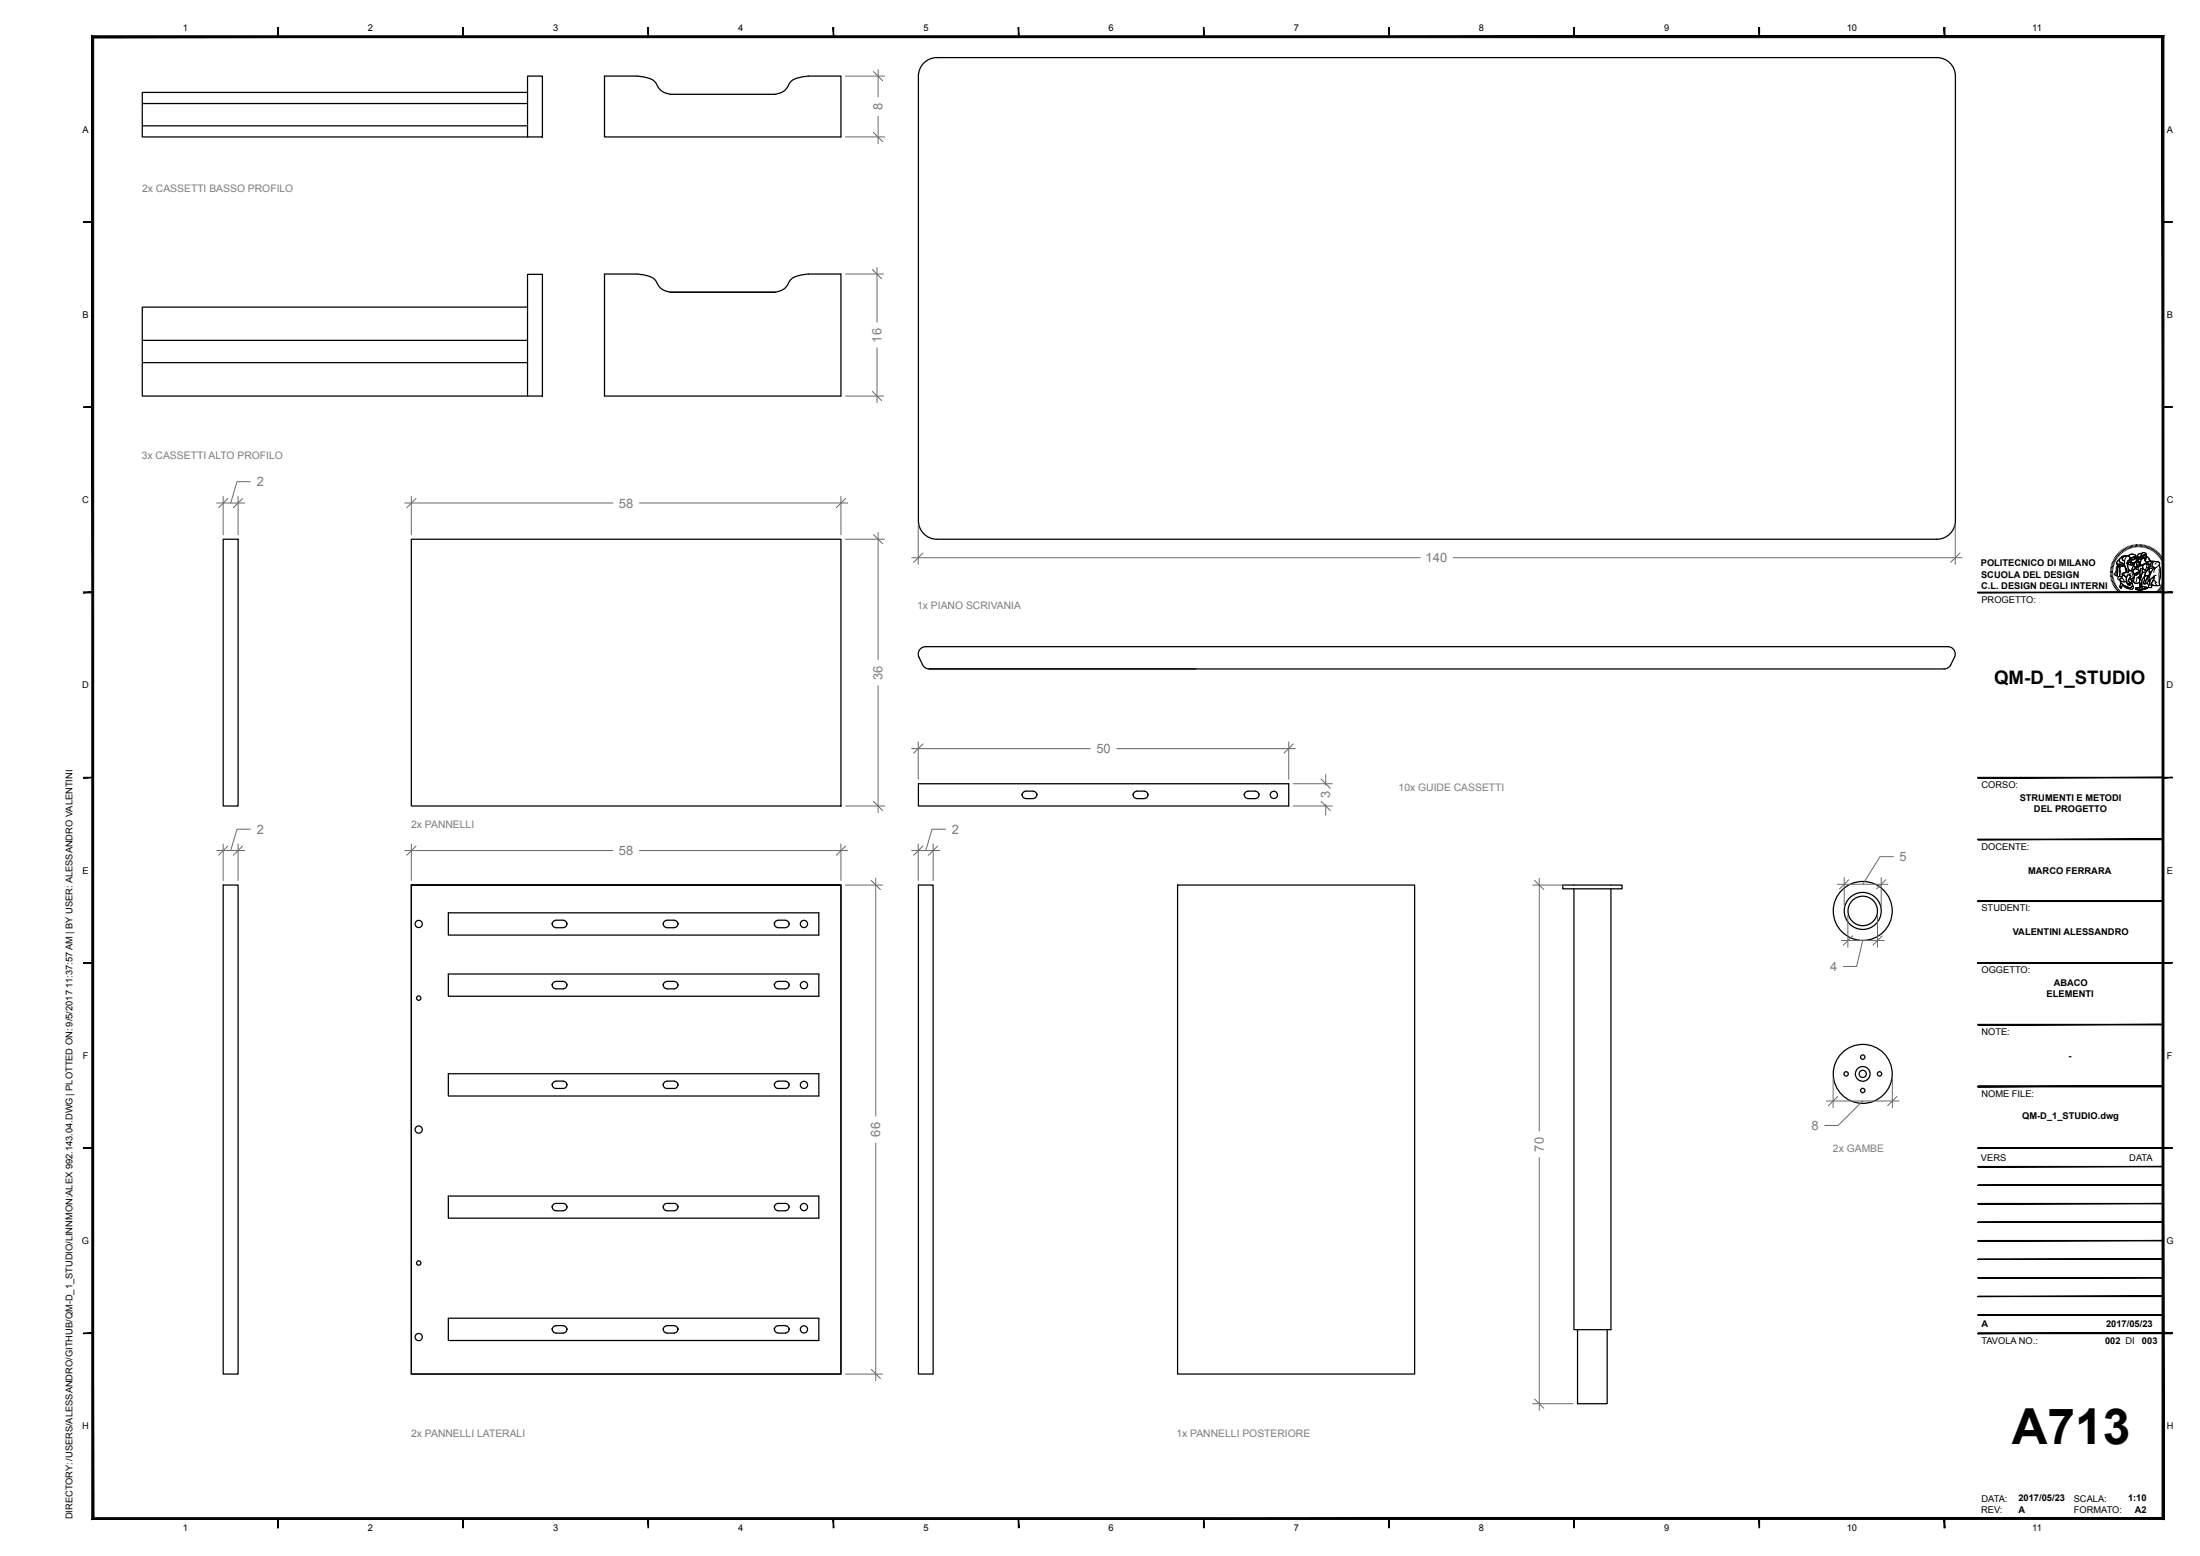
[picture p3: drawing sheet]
<svg xmlns="http://www.w3.org/2000/svg" width="594mm" height="420mm" viewBox="0 0 594 420" stroke-linecap="round" stroke-linejoin="round" font-family="sans-serif">
<g fill="none" stroke="#000" stroke-width=".34">
<path d="M249.7 16.7a5 5 0 0 1 3.3-1.2h270a5 5 0 0 1 5 5v120.1a5 5 0 0 1-5 5h-270a5 5 0 0 1-5-5v-120.1a5 5 0 0 1 1.7-3.8zM38.4 28h104M38.4 34h104M142.4 20.5h4.1v16.5h-4.1zM142.4 24.9h-104v12.1h104M181 25.5l28.7-.1a4.3 4.3 0 0 0 3.5-3 6.7 6.7 0 0 1 5.1-1.9h8.8v16.5h-63.9v-16.5h8.8a6.7 6.7 0 0 1 5.1 1.9 4.5 4.5 0 0 0 3.9 3.1M142.4 74.1h4.1v32.8h-4.1zM181 78.9l28.7-.1a4.3 4.3 0 0 0 3.5-3 6.7 6.7 0 0 1 5.1-1.8h8.8v32.9h-63.9v-32.9h8.8a6.7 6.7 0 0 1 5.1 1.8 4.5 4.5 0 0 0 3.9 3.1M38.4 91.9h104M38.4 97.9h104M142.4 82.9h-104v24h104M60.3 145.6h4v72h-4z"/>
<path d="M111.1 145.6h116v72h-116zM249.1 179.5l-1-2.1a1.99 1.99 0 0 1 1.8-2.8h276a1.99 1.99 0 0 1 1.8 2.8l-1.3 2.4-.6 .6-.9 .2h-274l-1.2-.5-.6-.6M248 211.6h100v6h-100zM277 215.5a1 1 0 0 1-1-1 1 1 0 0 1 1-1l2 .1a.97 .97 0 0 1 .9 1 .97 .97 0 0 1-.9 .9M277 215.6h2M306.9 215.5a1 1 0 0 1-.9-1 1 1 0 0 1 .9-1l2.1 .1a.97 .97 0 0 1 .9 1 .97 .97 0 0 1-.9 .9M306.9 215.6h2.1M337 215.5a1 1 0 0 1-1-1 1 1 0 0 1 1-1l1.9 .1a.97 .97 0 0 1 1 1 .97 .97 0 0 1-1 .9M337 215.6h1.9M60.3 238.9h4v132h-4zM111.1 238.9h116v132h-116zM111.1 238.9h116"/>
<path d="M248 238.9h3.9v132h-3.9zM317.9 238.9h64.1v132h-64.1zM422 238.9h16v1h-16zM425 239.9v119h10v-119M121.1 246.4h100v6h-100zM150.1 250.4a1 1 0 0 1-1-1 1 1 0 0 1 1-1h2a.97 .97 0 0 1 1 1 .97 .97 0 0 1-1 1M150.1 250.4h2M180.1 250.4a1 1 0 0 1-1-1 1 1 0 0 1 1-1h2a.97 .97 0 0 1 .9 1 .97 .97 0 0 1-.9 1M180.1 250.4h2M210.1 250.4a1 1 0 0 1-1-1 1 1 0 0 1 1-1h2a.97 .97 0 0 1 .9 1 .97 .97 0 0 1-.9 1M210.1 250.4h2M121.1 262.9h100v6h-100z"/>
<path d="M150.1 264.9a1 1 0 0 0-1 1 1 1 0 0 0 1 1h2a.97 .97 0 0 0 1-1 .97 .97 0 0 0-1-1M150.1 264.9h2M180.1 264.9a1 1 0 0 0-1 1 1 1 0 0 0 1 1h2a.97 .97 0 0 0 .9-1 .97 .97 0 0 0-.9-1M180.1 264.9h2M210.1 264.9a1 1 0 0 0-1 1 1 1 0 0 0 1 1h2a.97 .97 0 0 0 .9-1 .97 .97 0 0 0-.9-1M210.1 264.9h2M121.1 289.8h100v6h-100zM150.1 291.9a.97 .97 0 0 0-1 .9 .97 .97 0 0 0 1 1h2a.97 .97 0 0 0 1-1 .97 .97 0 0 0-1-.9M150.1 291.8h2M180.1 291.9a.97 .97 0 0 0-1 .9 .97 .97 0 0 0 1 1h2a.97 .97 0 0 0 .9-1 .97 .97 0 0 0-.9-.9M180.1 291.8h2M210.1 291.9a.97 .97 0 0 0-1 .9 .97 .97 0 0 0 1 1h2a.97 .97 0 0 0 .9-1 .97 .97 0 0 0-.9-.9"/>
<path d="M210.1 291.8h2M121.1 322.8h100v6h-100zM150.1 326.8a.97 .97 0 0 1-1-1 .97 .97 0 0 1 1-1h2a.97 .97 0 0 1 1 1 .97 .97 0 0 1-1 1M150.1 326.8h2M180.1 326.8a.97 .97 0 0 1-1-1 .97 .97 0 0 1 1-1h2a.97 .97 0 0 1 .9 1 .97 .97 0 0 1-.9 1M180.1 326.8h2M210.1 326.8a.97 .97 0 0 1-1-1 .97 .97 0 0 1 1-1h2a.97 .97 0 0 1 .9 1 .97 .97 0 0 1-.9 1M210.1 326.8h2M121.1 355.8h100v6h-100zM150.1 357.9a.97 .97 0 0 0-1 .9 .97 .97 0 0 0 1 1M150.1 359.8h2M150.1 357.8h2"/>
<path d="M152.1 357.9a.97 .97 0 0 1 1 .9 .97 .97 0 0 1-1 1M180.1 357.9a.97 .97 0 0 0-1 .9 .97 .97 0 0 0 1 1M180.1 359.8h2M180.1 357.8h2M182.1 357.9a.97 .97 0 0 1 .9 .9 .97 .97 0 0 1-.9 1M210.1 357.9a.97 .97 0 0 0-1 .9 .97 .97 0 0 0 1 1M210.1 359.8h2M210.1 357.8h2M212.1 357.9a.97 .97 0 0 1 .9 .9 .97 .97 0 0 1-.9 1M425.9 358.9v20h8v-20"/>
<circle cx="343.9" cy="214.6" r=".97"/>
<circle cx="113.1" cy="249.4" r=".97"/>
<circle cx="217.1" cy="249.4" r=".97"/>
<circle cx="502.9" cy="245.9" r="8"/>
<circle cx="502.9" cy="245.9" r="5"/>
<circle cx="502.9" cy="245.9" r="4"/>
<circle cx="113.1" cy="269.4" r=".59"/>
<circle cx="217.1" cy="265.9" r=".97"/>
<circle cx="217.1" cy="292.8" r=".97"/>
<circle cx="498.5" cy="289.9" r=".59"/>
<circle cx="502.9" cy="289.9" r="8"/>
<circle cx="502.9" cy="289.9" r="1.99"/>
<circle cx="502.9" cy="289.9" r=".97"/>
<circle cx="502.9" cy="285.3" r=".59"/>
<circle cx="502.9" cy="294.4" r=".59"/>
<circle cx="507.5" cy="289.9" r=".59"/>
<circle cx="113.1" cy="304.9" r=".97"/>
<circle cx="217.1" cy="325.8" r=".97"/>
<circle cx="113.1" cy="340.9" r=".59"/>
<circle cx="217.1" cy="358.8" r=".97"/>
<circle cx="113.1" cy="360.9" r=".97"/>
</g>
<g fill="#000">
<circle cx="275.9" cy="214.6" r=".17"/>
<circle cx="280" cy="214.6" r=".17"/>
<circle cx="306" cy="214.6" r=".17"/>
<circle cx="309.9" cy="214.6" r=".17"/>
<circle cx="335.9" cy="214.6" r=".17"/>
<circle cx="340" cy="214.6" r=".17"/>
<circle cx="149.1" cy="249.4" r=".17"/>
<circle cx="153.1" cy="249.4" r=".17"/>
<circle cx="179.1" cy="249.4" r=".17"/>
<circle cx="183.1" cy="249.4" r=".17"/>
<circle cx="209.1" cy="249.4" r=".17"/>
<circle cx="213.1" cy="249.4" r=".17"/>
<circle cx="149.1" cy="265.9" r=".17"/>
<circle cx="153.1" cy="265.9" r=".17"/>
<circle cx="179.1" cy="265.9" r=".17"/>
<circle cx="183.1" cy="265.9" r=".17"/>
<circle cx="209.1" cy="265.9" r=".17"/>
<circle cx="213.1" cy="265.9" r=".17"/>
<circle cx="149.1" cy="292.8" r=".17"/>
<circle cx="153.1" cy="292.8" r=".17"/>
<circle cx="179.1" cy="292.8" r=".17"/>
<circle cx="183.1" cy="292.8" r=".17"/>
<circle cx="209.1" cy="292.8" r=".17"/>
<circle cx="213.1" cy="292.8" r=".17"/>
<circle cx="149.1" cy="325.8" r=".17"/>
<circle cx="153.1" cy="325.8" r=".17"/>
<circle cx="179.1" cy="325.8" r=".17"/>
<circle cx="183.1" cy="325.8" r=".17"/>
<circle cx="209.1" cy="325.8" r=".17"/>
<circle cx="213.1" cy="325.8" r=".17"/>
<circle cx="149.1" cy="358.8" r=".17"/>
<circle cx="153.1" cy="358.8" r=".17"/>
<circle cx="179.1" cy="358.8" r=".17"/>
<circle cx="183.1" cy="358.8" r=".17"/>
<circle cx="209.1" cy="358.8" r=".17"/>
<circle cx="213.1" cy="358.8" r=".17"/>
</g>
<g fill="none" stroke="#000" stroke-width=".27">
<path d="M569.8 154.2l.7 .1M569.8 154.6h.7M569.8 153.8l.7 .1M569.9 153.5l.6 .1M569.9 153.2l.7 .1M570 152.8l.6 .2M570.1 152.5l.6 .2M570.2 152.1l.6 .2M570.3 151.8l.6 .2M570.5 151.5l.6 .2M570.5 154.9l-.7 .1M570.5 155.2l-.7 .1"/>
<path d="M570.5 155.5l-.7 .1M570.5 155.9l-.6 .1M570.6 151.1l.6 .3M570.6 156.2l-.6 .1M570.7 156.5l-.7 .2M570.8 150.8l.6 .3M570.8 156.8l-.6 .2M570.9 157.1l-.6 .3M571 150.5l.5 .4M571.1 157.4l-.7 .3M571.1 150.2l.6 .4M571.2 157.7l-.6 .3"/>
<path d="M571.4 158l-.6 .3M571.4 149.9l.5 .4M571.5 158.3l-.6 .3M571.6 149.7l.5 .4M571.6 152.2l.7 .1a.88 .88 0 0 0 1.3-.1l.1 .5a2.08 2.08 0 0 1-2.1-.2zM571.7 152.2v.5M571.7 158.5l-.6 .4M571.8 149.4l.5 .5M571.9 152.7l-.3 .6-.1 1.3-.4 .7 .4 .1M571.9 158.8l-.6 .4M572 151.1l.3-.1-.1 .3a.74 .74 0 0 0 .9 .7l.4 .2a.79 .79 0 0 1-1.2 .1l-.3 .1a.52 .52 0 0 1-.5-.5 .52 .52 0 0 1 .4-.5zM572 152.8h.5l-.2 .5-.1 2.3-.7-.2z"/>
<path d="M572.1 152.8l-.3 .5v1.3l-.3 .8 .7 .2M572.1 149.2l.4 .4M572.1 159.1l-.5 .4M572.3 151l-.4 .4a.52 .52 0 0 0-.4 .5 .52 .52 0 0 0 .4 .5l.4-.1a.88 .88 0 0 0 1.3-.1M572.3 159.3l-.5 .5M572.3 150.8l.7-.6 1.3-.2a.99 .99 0 0 0-1.2 1.1l.5 .3v.8l-.5-.2a.75 .75 0 0 1-.9-.7zM572.3 148.9l.5 .5M572.4 156.3v.3l.4 .3 1 .1 .3-.1M572.5 152.9l1.2-.2 .6 1.2-.1 .5-.4 .2a.58 .58 0 0 0-.8 .6 .41 .41 0 0 1-.4 .5 .41 .41 0 0 1-.3-.6zM572.5 156.7l.1 .6 .7 .6 1.9 .9M572.5 156.7l1 .3 .6-.1 .1 .4 .4 .3-.1 .3 .2-.2 .3 .3-.1-.5 .3 .4-.2-.5 .4 .2-.8-.7 .4-.7 .3 .1 .3 1a.86 .86 0 0 1-.2 1.2 .86 .86 0 0 1-1.2-.2l-.8-.3-.7-.6zM572.5 159.6l-.5 .4"/>
<path d="M572.5 152.8l-.2 .5 .1 2.3M572.6 157.4l.8 .6 1.2 .5a.87 .87 0 0 0 1.2-.5 .66 .66 0 0 1 .1 .9 .66 .66 0 0 1-1 0l-1-.3a.76 .76 0 0 0-1.2-.3v.1a.2 .2 0 0 1 .1 .2 .2 .2 0 0 1-.3 .2l-.2-.5zM572.6 157.4l-.3 .9 .2 .5a.2 .2 0 0 0 .3-.2 .2 .2 0 0 0-.1-.2 .68 .68 0 0 1 .6-.3 .68 .68 0 0 1 .6 .5l.7 .3a.99 .99 0 0 0 1.4-.2l-.2-.7M572.6 148.6l.4 .6M572.7 159.8l-.4 .5M572.8 155.8a.5 .5 0 0 0-.8-.1 .5 .5 0 0 0 .1 .8l.1-.1a.59 .59 0 0 1 1-.1l.3 .3M572.9 148.4l.4 .6M573 154.9l1.2-.5 .3 .2 .2-.5 .5-.1 .6 .2 .2 .4a.99 .99 0 0 1 .1 1.2 .99 .99 0 0 1-1.2 .4l.1-.2a.5 .5 0 0 0-.1-.9 .5 .5 0 0 0-.7 .5l-.1 .3-.6-.7a.29 .29 0 0 1-.5 .1 .29 .29 0 0 1 0-.4zM573 160l-.4 .5M573.1 155.4l.4-.2 .4 .5a.42 .42 0 0 1 .3 .3 .42 .42 0 0 1-.1 .4v.5l-1 .1a.7 .7 0 0 1-.8-.7l.7-.2-.2-.3zM573.2 150.5l.1-.1a.99 .99 0 0 1 1-.4 .99 .99 0 0 1 .7 .9l-.5 .5a.98 .98 0 0 0 0 1.3 1.12 1.12 0 0 0 .7 1.4h-.2a.28 .28 0 0 0-.3 0 .28 .28 0 0 0 0 .4 .35 .35 0 0 1-.5-.1 .35 .35 0 0 1 .1-.5l-.6-1.2-.1-1.3-.6-.4zM573.2 148.2l.4 .6"/>
<path d="M573.4 155.1l.7 .8M573.5 155.2a.64 .64 0 0 0-.5 .9M573.5 148.1l.3 .5M573.7 152.7h-2l-.3 .5a2.13 2.13 0 0 1-.6 1.8l.3 .2M573.8 153.1l.3 1.4M573.8 147.9l.3 .6M574.1 150.4l-.4 .7-.1 1.3 .6 1.5a.37 .37 0 0 0 0 .5 .37 .37 0 0 0 .5 .1v-.4l.4-.1a.98 .98 0 0 1-.6-1.3 1.53 1.53 0 0 1 .5-1.8 .99 .99 0 0 0-1.4-.9l-.7 .3-.6 .5-.1 .5a.74 .74 0 0 0 .9 .7l.4 .2M574.1 147.7l.3 .6M574.2 154.4l-.5 .2a.49 .49 0 0 0-.6 .1 .49 .49 0 0 0-.1 .6l.2 .1M574.3 150a.99 .99 0 0 0-1.2 1.1l.5 .3M574.4 147.5l.3 .7M574.5 151.4l.4-.3 .6-.1-.1 .6-1.1 .4z"/>
<path d="M574.6 151.9l.8-.3 .2 .2-.4 .2 .2 .5a.57 .57 0 0 1-.8-.6zM574.6 155.1a.44 .44 0 0 1 .6 .1 .44 .44 0 0 1-.1 .6l-.5 1.1 .8 .7-.4-.2 .2 .5-.3-.4v.5l-.2-.3-.2 .2 .1-.3-.5-.6 .1-1.2zM574.6 155.1a.47 .47 0 0 1 .5 .1 .47 .47 0 0 1 .1 .6l-.6 1.1 .8 .7-.4-.2 .2 .5-.3-.4v.5l-.2-.3-.2 .2 .1-.3-.5-.5 .1-1.3zM574.6 151.9a.62 .62 0 0 0 .8 .6M574.7 150.1l.7-.5 1.2 .2a.28 .28 0 0 1 .2 .4 .28 .28 0 0 1-.5 .1l-.2-.1v.2l-.6 .2-.5-.1M574.7 150l.6-.4h.7l.6 .3a.24 .24 0 0 1 .2 .3 .24 .24 0 0 1-.3 .2l-.4-.2-.4 .4h-.4l-.6-.5zM574.8 147.4l.2 .7M575 150.4l.3 .2 .7-.2a.26 .26 0 0 1 .2-.2 .26 .26 0 0 1 .3 .3l-.2 .5-.5 .2-.3-.2-.5 .1zM575.1 147.3l.2 .7M575.2 154l.1 .1a1.08 1.08 0 0 1 .9 .7 1.08 1.08 0 0 1-.3 1.2M575.3 156.3l.3 1a.8 .8 0 0 1 .1 1 .8 .8 0 0 1-.9 .3M575.3 151.9h.9l-.3 .2v.3a.37 .37 0 0 1-.4 .1 .37 .37 0 0 1-.3-.4z"/>
<path d="M575.3 151.6l.3 .3M575.4 151.4v.2l-1.1 .4M575.4 154.9l-.7 .2M575.5 147.2l.1 .7M575.5 151l-.3 .5M575.6 154.6l.7 .4M575.7 151.9h.5l-.3 .2a.39 .39 0 0 1-.4 .5 .39 .39 0 0 1-.2-.7l.2-.1 .3 .2h-.3M575.8 155a.7 .7 0 0 1 .1 1 .7 .7 0 0 1-.9 .2M575.8 154.2v-.2l.5-.5 .6 .1 .6 .4a.24 .24 0 0 1 .2 .4 .24 .24 0 0 1-.4 0l-1 .5 .5 .3 .4-.2 .2-.5a.39 .39 0 0 0 .2-.4 .39 .39 0 0 0-.4-.3l-.9-.2-.5 .6-.2-.1 .2-1.1 .3-.2 .2 .2h1.1l.2-.3h.3v-.4l.6 .2v.5a.71 .71 0 0 1-.1 1l.1 .7-.3 .5-.5 .2-.1 .5-.4-.1 .3 .3h.3l-.1 .3 .3-.2-.2 .4a.99 .99 0 0 1-1.2 .9l-.8-.7 .3-.5 .2-1.1M575.8 154l.6-.5 .6 .1 .5 .4a.27 .27 0 0 1 .2 .4 .27 .27 0 0 1-.4 0l-.6 .3a.39 .39 0 0 1-.4 .2 .39 .39 0 0 1-.3-.4zM575.8 156.9l.8 .6M575.8 147.1l.1 .7"/>
<path d="M576 150.9l.1 .1M576.1 152.8l-.4 .5-.1 .8M576.1 150.5l.2 .1M576.1 156.2v1M576.1 147.1l.2 .6M576.2 150.6h-.1M576.2 154.9l1.2-.4-.2 .5-.4 .2-.5-.1zM576.3 155.7l-.3 .9-.5 .4M576.5 150.7l.7-.1a.24 .24 0 0 1 .3 .2 .24 .24 0 0 1-.2 .3zM576.5 151.6l.8-.2 .6 .8a.29 .29 0 0 1 .1 .5 .29 .29 0 0 1-.5 0l.2-.4-.2-.6a.44 .44 0 0 0-.7-.2 .44 .44 0 0 0 .1 .7 .49 .49 0 0 1 .1 .6 .49 .49 0 0 1-.4 .3l-.1-.1a.39 .39 0 0 1-.4-.3 .39 .39 0 0 1 .2-.4zM576.5 150.4l-.2 .6-.4 .2-.4-.2-.5 .1M576.5 147l.1 .7"/>
<path d="M576.6 158.8l2-.5 1.2 .2-2.1 .6zM576.6 158.8l1.1 .3v.3l-1.1-.3zM576.6 158.8a5.8 5.8 0 0 1 3.2-.3l-2.1 .6zM576.8 151.5l.4-.1 .4 .4 .1 .9-.3 .3h-.5zM576.9 146.9v.7M576.9 150.6l.3-.4 .6 .4-.3 .3M576.9 150.3l.4-.1 .5 .4a.22 .22 0 0 1-.3 .2 .22 .22 0 0 1-.1-.3l-.5 .1zM576.9 155.9l-.3 1.6 1.1-.2M576.9 155l.1 .1M577 155h.1M577.1 151.8h.1M577.2 154.7l-.2 .1"/>
<path d="M577.2 151.7l-.2 .1M577.2 146.9v.7M577.2 155.8l.4 .1 .1-.5 .5-.3-.4 1.3v-.3h-.3zM577.3 150.7l-.1-.1a.3 .3 0 0 0-.4-.1 .3 .3 0 0 0-.2 .3h.2a.38 .38 0 0 0 .3 .3 .38 .38 0 0 0 .4-.3l-.2-.3 .1 .3M577.3 153.1v.7M577.4 154.5l-.2 .5a.45 .45 0 0 1-.4 .2 .45 .45 0 0 1-.4-.3M577.4 151.6l.3 .3-.2 .1M577.5 151.7a.44 .44 0 0 0-.7-.2 .44 .44 0 0 0 .1 .7 .48 .48 0 0 1 .1 .7 .48 .48 0 0 1-.7 .1l-.2-.3 .6-1.3h.6l.6 .9a.25 .25 0 0 1 0 .5 .25 .25 0 0 1-.4-.3M577.6 146.9l-.1 .7M577.6 152.1l-.2 .1M577.7 151.9a.42 .42 0 0 1-.1 .6 .42 .42 0 0 1-.6-.1h-.1M577.7 152.7l-.3 .3h-.5"/>
<path d="M577.7 159.1l2.1-.6-.1 .3-2 .6zM577.7 159.1v.3M577.7 150.8l.2-.1 .1 .3-.2 .9M577.8 155.9l-.1 .5 .3-.2M577.8 155.3h.1M577.9 150.3l.1 .5M577.9 152.3l-.1-.4a.96 .96 0 0 0 .1-1.2l-.2 .1v-.4l-.3-.1a.46 .46 0 0 1-.2-.6 .46 .46 0 0 1 .6-.3h.5l-.3 .6 .1 1 .2-.1 .1-.5 .2 .4 .5-.2-.1 .6 .1 .2 .2-.3v.3a.41 .41 0 0 1 .2 .4 .41 .41 0 0 1-.4 .4l-.6 .3M577.9 146.9v.7M578 155.7l-.1 .2-.1-.2M578 152.6l.5 .2M578 157.4l.2-.1 .2 1.1-.3-.6-.4 .7zM578 153.3l-.2 1.4"/>
<path d="M578.1 154.5l-.4 .3v.5M578.2 155.1l-.5 .3-.1 .5-.4-.1 .4 .3h.2M578.3 153.4l-.5 .9M578.3 149.4a.77 .77 0 0 1 1-.1 .77 .77 0 0 1 .2 1.1l-.1 .6-.3 .4 .3-1.2a.45 .45 0 0 0-.5-.5 .45 .45 0 0 0-.4 .4l-.2 .8-.2 .1-.1-1zM578.3 149.4a.77 .77 0 0 1 1-.1 .77 .77 0 0 1 .2 1.1l-.4 1v-.8l.3-.4a.45 .45 0 0 0-.4-.5 .45 .45 0 0 0-.5 .3l-.2 .9-.2 .1-.1-1zM578.3 149.4l-.8 .1-.3 .7M578.3 147l-.1 .7M578.4 150.4l.2 .4 .5-.2M578.5 152.5h.2a.97 .97 0 0 1 1.2-.3 .56 .56 0 0 1 .6 .3 .56 .56 0 0 1 0 .7l-.8 .7a1.01 1.01 0 0 1-1.2-.7zM578.5 154.5l.9-.1-.6 1.4a1.75 1.75 0 0 0-.5 1.6h-.3l-.2 .6-.1-1.1zM578.5 150.2h.3M578.5 154.5l-.9 2.7 .2 .8 .4-.7 .2 1.4-.3-.9-.4 1 .1-.8"/>
<path d="M578.6 149.9l.2-.1a.37 .37 0 0 1 .4 0 .37 .37 0 0 1 .2 .4l-.3 .4a.46 .46 0 0 1-.7-.1 .46 .46 0 0 1 .2-.6zM578.6 150.6h.2M578.6 153.5l-.2 .4 .1 .6 1-.2 .4-.5M578.6 147l-.1 .7M578.6 150.2v.1M578.7 150.5h.1M579 147.1l-.2 .7M579 150.3l.2 .1M579.1 155.5l.8-.1-.2 .7-.4 .6 .2 .7a.38 .38 0 0 1-.5 .3 .38 .38 0 0 1-.2-.5zM579.1 150.4h.1M579.3 151.1l.3 .7M579.3 147.2l-.2 .6"/>
<path d="M579.3 153.6l.1 .1M579.4 152l1.1-.5h.7l-.7 1zM579.4 154.4l-.6 1.4a1.75 1.75 0 0 0-.5 1.6M579.5 150.2l.6 .3 .6 1-.5 .1a.48 .48 0 0 1-.8 0l-.1-.5zM579.5 153.6h-.3M579.5 150.2l.6 .3 .3 .7M579.5 153.9h-.1M579.7 147.3l-.2 .6M579.8 158.5v.3l-2.1 .6-1.1-.3v-.3M579.9 155.4l-.6 1.7a.32 .32 0 0 1 0 .4 .32 .32 0 0 1-.4 0 .32 .32 0 0 1-.1-.4l.2-1.6M580 147.4l-.2 .7M580.1 153.2l-.1 .4"/>
<path d="M580.1 152.3h.3l.2 .4M580.1 151.1l.6 .4M580.2 153.4l.2 .1-.1 .9a.69 .69 0 0 1 0 .8 .69 .69 0 0 1-.8 .2l-.5 .1 .4-1.1zM580.2 155.3l-1.1 .2M580.2 156.7l-.1 .2 .3 .2M580.3 147.5l-.2 .6M580.4 153.5l-.1 1.7-.6 1.4 .2 1 .3 .4M580.5 156.5l1.1-1-.3 1.3a1.5 1.5 0 0 0-.4 1.7l-.2 .1a.41 .41 0 0 1-.6-.1 .41 .41 0 0 1 .1-.5zM580.5 152.5l.1-.1a1.01 1.01 0 0 1 1-.9l.9 .1a.56 .56 0 0 1 .6 .4 .56 .56 0 0 1-.3 .7l-.3 .2a1.09 1.09 0 0 1-1.9-.2M580.6 152.7l-.5 .6a.67 .67 0 0 1-.8 .7l-.3-.3a.79 .79 0 0 1-.5-.8 .79 .79 0 0 1 .6-.7h.1a.34 .34 0 0 1 .5 .1 .34 .34 0 0 1-.1 .5v.2a.24 .24 0 0 0 .2 .3 .24 .24 0 0 0 .3-.2l.1-.5a.87 .87 0 0 0-1.1-.4l-.6 .5v.3M580.6 154.2l.1 .6M580.7 147.7l-.3 .6"/>
<path d="M581 147.8l-.3 .6M581.1 153.4l-.9 .1M581.1 157.7l.6 .3M581.3 151.5h-.8l-1.1 .6M581.3 148l-.3 .6M581.4 151.7l.2-.2 .6 .1a.58 .58 0 0 1 .7 .2 .58 .58 0 0 1 .1 .7l.3 1.3v1.7a3.1 3.1 0 0 0-.1 2.4l-1.7 .1a.53 .53 0 0 1-.7-.2 .53 .53 0 0 1 .3-.7l.5-1.6-1.4 1.3a6.1 6.1 0 0 1 1.4-3.4l.4-.1a.88 .88 0 0 1-.9-.6 .88 .88 0 0 1 .3-1zM581.5 156.4l.8 .9M581.5 153.4a7 7 0 0 0-1.4 3.5l1.5-1.4 .5-.1M581.6 151.6a.92 .92 0 0 0-.5 1 .92 .92 0 0 0 .9 .7M581.6 148.2l-.3 .6M581.6 155.5l-.3 1.3a1.5 1.5 0 0 0-.4 1.7l-.2 .1a.41 .41 0 0 1-.6-.1 .41 .41 0 0 1 .1-.5l.3-1.5M581.8 153.4l-.3 1.1"/>
<path d="M581.9 156.9l.1 .6 .6 .6M581.9 148.4l-.4 .5M582 159.9l.4 .5M582.1 152l-.2 .3M582.2 148.6l-.4 .6M582.2 159.7l.5 .5M582.4 148.8l-.4 .6M582.4 159.4l.6 .5M582.7 159.2l.5 .4M582.7 149.1l-.4 .5M582.9 159l.5 .4M583 153.6v3.3"/>
<path d="M583 152.5v.1a10.4 10.4 0 0 1 0 4.8l.2 .6h-2.4M583 149.3l-.5 .5M583.1 158.7l.5 .4M583.2 149.6l-.5 .4M583.2 158.4l.6 .4M583.5 149.9l-.6 .4M583.5 158.2l.5 .3M583.6 157.9l.6 .3M583.7 150.2l-.6 .3M583.8 157.6l.5 .3M583.8 150.5l-.5 .3M583.9 157.3l.6 .2"/>
<path d="M584 157l.6 .2M584.1 150.8l-.6 .3M584.1 156.7l.6 .2M584.2 156.3l.7 .3M584.2 151.1l-.6 .3M584.3 156.1l.6 .1M584.3 155.8h.7M584.3 155.4l.7 .1M584.4 154.8l.7 .1M584.4 154.5h.7M584.4 151.4l-.6 .2M584.4 155.1h.7"/>
<path d="M584.5 151.7l-.6 .2M584.6 152l-.6 .3M584.8 152.4l-.7 .2M584.9 152.7l-.7 .2M584.9 153.1l-.6 .1M585 153.4l-.7 .1M585 153.8h-.6M585.1 154.1l-.7 .1M573.3 160.2l-.5 .6M573.5 160.4l-.4 .6M573.8 160.6l-.4 .5M574.1 160.7l-.3 .6"/>
<path d="M574.4 160.9l-.3 .6M574.7 161l-.3 .6M575 161.1l-.3 .7M575.2 161.3l-.2 .6M575.6 161.3l-.2 .7M575.9 161.4l-.1 .7M576.2 161.5l-.1 .6M576.5 161.5l-.1 .7M576.9 161.6l-.1 .6M577.2 161.6v.7M577.5 161.6v.7M577.8 161.6l.1 .7"/>
<path d="M578.2 161.6v.6M578.5 161.5l.1 .7M578.8 161.5l.1 .6M579.1 161.4l.2 .6M579.4 161.3l.2 .6M579.7 161.2l.2 .7M580 161.1l.3 .6M580.3 161l.3 .6M580.6 160.8l.4 .6M580.9 160.7l.4 .6M581.2 160.5l.4 .5M581.5 160.3l.4 .6"/>
<path d="M581.7 160.1l.4 .5"/>
</g>
<g fill="#fff" stroke="#fff" stroke-width=".27">
<path d="M559 159.9l30.8 4.3h-30.8z"/>
<path d="M559 159.9h25l5.8 4.3z"/>
<path d="M584 145.4h5.8l-5.8 14.5z"/>
<path d="M589.8 145.4v18.8l-5.8-4.3z"/>
</g>
<path d="M559 159.9h25v-14.5h5.8v18.8h-30.8z" fill="none" stroke="#fff" stroke-width=".27"/>
<g fill="#000" stroke="#000" stroke-width=".27">
<path d="M24.8 9.7l.5 400v-399.5zM24.8 9.7l.5 400-.5 .4z"/>
<path d="M75 7.4v2.5h.1zM75 7.4h.1v2.5z"/>
<path d="M75 7.4v2.5h.1zM75 7.4h.1v2.5z"/>
<path d="M124.9 7.4v2.5h.2zM124.9 7.4h.2v2.5z"/>
<path d="M174.9 7.4v2.5h.2zM174.9 7.4h.2v2.5z"/>
<path d="M224.9 7.4v2.5h.2zM224.9 7.4h.2v2.5z"/>
<path d="M274.9 7.4v2.5h.2zM274.9 7.4h.2v2.5z"/>
<path d="M324.9 7.4v2.5h.2zM324.9 7.4h.2v2.5z"/>
<path d="M374.9 7.4v2.5h.2zM374.9 7.4h.2v2.5z"/>
<path d="M424.9 7.4v2.5h.2zM424.9 7.4h.2v2.5z"/>
<path d="M474.9 7.4v2.5h.2zM474.9 7.4h.2v2.5z"/>
<path d="M524.9 7.4v2.5h.2zM524.9 7.4h.2v2.5z"/>
<path d="M524.9 7.4v2.5h.2zM524.9 7.4h.2v2.5z"/>
<path d="M25.3 10.2h558.5l.5-.5zM24.8 9.7h559.5l-559 .5z"/>
<path d="M22.5 60h2.5v-.2zM22.5 59.8h2.5l-2.5 .2z"/>
<path d="M584 59.8v.2l2.5-.2zM584 60l2.5-.2v.2z"/>
<path d="M22.5 110h2.5v-.2zM22.5 109.8h2.5l-2.5 .2z"/>
<path d="M584 109.8v.2l2.5-.2zM584 110l2.5-.2v.2z"/>
<path d="M22.5 160h2.5v-.2zM22.5 159.8h2.5l-2.5 .2z"/>
<path d="M22.5 160h2.5v-.2zM22.5 159.8h2.5l-2.5 .2z"/>
<path d="M534 160h50v-.2zM534 159.8h50l-50 .2z"/>
<path d="M584 159.8v.2l2.5-.2zM584 160l2.5-.2v.2z"/>
<path d="M584 159.8v.2l2.5-.2zM584 160l2.5-.2v.2z"/>
<path d="M22.5 210h2.5v-.2zM22.5 209.8h2.5l-2.5 .2z"/>
<path d="M534 210h50v-.2zM534 209.8h50l-50 .2z"/>
<path d="M584 209.8v.2l2.5-.2zM584 210l2.5-.2v.2z"/>
<path d="M534 226.7h50v-.2zM534 226.5h50l-50 .2z"/>
<path d="M22.5 260h2.5v-.2zM22.5 259.8h2.5l-2.5 .2z"/>
<path d="M534 243.1v.2l50-.2zM534 243.3l50-.2v.2z"/>
<path d="M534 259.8v.2l50-.2zM534 260l50-.2v.2z"/>
<path d="M534 259.8v.2l50-.2zM534 260l50-.2v.2z"/>
<path d="M534 259.8v.2l50-.2zM534 260l50-.2v.2z"/>
<path d="M534 259.8v.2l50-.2zM534 260l50-.2v.2z"/>
<path d="M534 243.3h50v-.2zM534 243.1h50l-50 .2z"/>
<path d="M584 259.8v.2l2.5-.2zM584 260l2.5-.2v.2z"/>
<path d="M534 276.5v.2l50-.2zM534 276.7l50-.2v.2z"/>
<path d="M534 293.1v.2l50-.2zM534 293.3l50-.2v.2z"/>
<path d="M534 293.1v.2l50-.2zM534 293.3l50-.2v.2z"/>
<path d="M22.5 310h2.5v-.2zM22.5 309.8h2.5l-2.5 .2z"/>
<path d="M534 319.8h50zM534 320l50-.2z"/>
<path d="M534 314.8h50zM534 315l50-.2z"/>
<path d="M534 309.8v.2l50-.2zM534 310l50-.2v.2z"/>
<path d="M584 309.8v.2l2.5-.2zM584 310l2.5-.2v.2z"/>
<path d="M534 339.9h50zM534 339.9h50z"/>
<path d="M534 334.8h50zM534 335l50-.2z"/>
<path d="M534 329.8h50zM534 330l50-.2z"/>
<path d="M534 324.8h50zM534 325l50-.2z"/>
<path d="M22.5 360h2.5v-.2zM22.5 359.8h2.5l-2.5 .2z"/>
<path d="M534 359.8v.2l50-.2zM534 360l50-.2v.2z"/>
<path d="M534 359.8v.2l50-.2zM534 360l50-.2v.2z"/>
<path d="M534 354.8h50zM534 355l50-.2z"/>
<path d="M534 349.9h50zM534 350l50-.1z"/>
<path d="M534 344.9h50zM534 344.9h50z"/>
<path d="M584 359.8v.2l2.5-.2zM584 360l2.5-.2v.2z"/>
<path d="M584 360h2.5v-.2zM584 359.8h2.5l-2.5 .2z"/>
<path d="M584 360h2.5v-.2zM584 359.8h2.5l-2.5 .2z"/>
<path d="M24.8 410.1l559-.4h-558.5zM24.8 410.1l559-.4 .5 .4z"/>
<path d="M75 409.9l.1 2.5v-2.5zM75 409.9l.1 2.5h-.1z"/>
<path d="M75 409.9l.1 2.5v-2.5zM75 409.9l.1 2.5h-.1z"/>
<path d="M124.9 409.9l.2 2.5v-2.5zM124.9 409.9l.2 2.5h-.2z"/>
<path d="M174.9 409.9l.2 2.5v-2.5zM174.9 409.9l.2 2.5h-.2z"/>
<path d="M224.9 409.9l.2 2.5v-2.5zM224.9 409.9l.2 2.5h-.2z"/>
<path d="M274.9 409.9l.2 2.5v-2.5zM274.9 409.9l.2 2.5h-.2z"/>
<path d="M324.9 409.9l.2 2.5v-2.5zM324.9 409.9l.2 2.5h-.2z"/>
<path d="M374.9 409.9l.2 2.5v-2.5zM374.9 409.9l.2 2.5h-.2z"/>
<path d="M424.9 409.9l.2 2.5v-2.5zM424.9 409.9l.2 2.5h-.2z"/>
<path d="M474.9 409.9l.2 2.5v-2.5zM474.9 409.9l.2 2.5h-.2z"/>
<path d="M524.9 409.9l.2 2.5v-2.5zM524.9 409.9l.2 2.5h-.2z"/>
<path d="M524.9 409.9l.2 2.5v-2.5zM524.9 409.9l.2 2.5h-.2z"/>
<path d="M583.8 10.2v399.5l.5 .4zM583.8 10.2l.5-.5v400.4z"/>
</g>
<g fill="none" stroke="#696969" stroke-width=".27">
<path d="M235.8 19.3l2.5 2.5M237.1 18.8v7.4M228.3 20.5h10.6M228.3 37h10.6M235.8 35.7l2.5 2.5M237.1 31.4v7.4M228.3 74h10.3M235.5 72.7l2.5 2.5M236.8 72.2v14.8M236.8 93.9v14.8M228.3 106.9h10.3M235.5 105.6l2.5 2.5"/>
<path d="M58.5 135.8h7.6M60.3 134v10.4M61.5 134.5l-2.5 2.5M64.3 134v10.4M65.5 134.5l-2.5 2.5M67.6 130h-3.6l-1.7 5.8M109.3 135.8h56.2M111.1 134v10.4M112.3 134.5l-2.5 2.5M172.7 135.8h56.2M227.1 134v10.4M228.3 134.5l-2.5 2.5"/>
<path d="M228.3 145.6h10.6M235.8 144.3l2.5 2.5M237.1 143.7v34.3M246.1 150.5h137.4M247.9 141.7v10.6M249.2 149.3l-2.5 2.5M392.4 150.5h137.3M527.9 141.7v10.6M529.2 149.3l-2.5 2.5M237.1 185.1v34.2M228.3 217.6h10.6M235.8 216.3l2.5 2.5"/>
<path d="M246.1 202.1h48.3M247.9 200.2v10.2M249.2 200.8l-2.5 2.5M301.5 202.1h48.2M348 200.2v10.2M349.1 217.6h10.6M349.1 211.6h10.6M349.2 200.8l-2.5 2.5M356.7 216.3l2.5 2.5M356.7 210.3l2.5 2.5M357.9 209.1v2.8M357.9 217.1v3"/>
<path d="M58.5 229.6h7.6M60.3 227.8v9.9M61.5 228.4l-2.5 2.5M64.3 227.8v9.9M65.5 228.4l-2.5 2.5M67.6 223.8h-3.6l-1.7 5.8M109.3 229.6h56.2M111.1 227.8v9.9M112.3 228.4l-2.5 2.5M172.7 229.6h56.2M227.1 227.8v9.9M228.3 238.9h10"/>
<path d="M228.3 228.4l-2.5 2.5M235.2 237.6l2.5 2.5M236.5 237.1v64.2M246.1 229.6h7.6M247.9 227.8v9.9M249.2 228.4l-2.5 2.5M251.9 227.8v9.9M253.2 228.4l-2.5 2.5M255.3 223.8h-3.6l-1.7 5.8M413.8 238.9h9.9M414.3 237.6l2.5 2.5M415.6 237.1v68.2"/>
<path d="M496.1 238.7h13.6M497.9 236.9v7.8M499.2 237.5l-2.5 2.5M507.9 236.9v7.8M509.2 237.5l-2.5 2.5M511.2 231.2h-3.6l-4.7 7.5M497.1 253.8h11.6M498.9 247.1v8.6M500.2 252.6l-2.5 2.5M502.9 253.8l-1.6 7.1h-3.6M506.9 247.1v8.6M508.2 252.6l-2.5 2.5"/>
<path d="M493.1 297.2h19.6M494.9 291.1v7.9M496.2 296l-2.5 2.5M502.9 297.2l-6.6 6.6h-3.6M510.9 291.1v7.9M512.2 296l-2.5 2.5M236.5 308.5v64.2M415.6 312.5v68.2M228.3 370.9h10M235.2 369.6l2.5 2.5M413.8 378.9h11M414.3 377.6l2.5 2.5"/>
</g>
<text font-size="13.4" x="543.2" y="389.7">A713</text>
<text font-size="5" x="538.4" y="184.6">QM-D_1_STUDIO</text>
<g font-size="3.5" fill="#7c7c7c">
<text x="238.3" y="29.7" transform="rotate(-90 238.3 29.7)">8</text>
<text x="238" y="92.5" transform="rotate(-90 238 92.5)">16</text>
<text x="69.3" y="131.3">2</text>
<text x="167.1" y="137">58</text>
<text x="384.9" y="151.8">140</text>
<text x="238.3" y="183.5" transform="rotate(-90 238.3 183.5)">36</text>
<text x="296" y="203.3">50</text>
<text x="359.2" y="215.5" transform="rotate(-90 359.2 215.5)">3</text>
<text x="69.3" y="225.1">2</text>
<text x="257" y="225.1">2</text>
<text x="167.1" y="230.8">58</text>
<text x="512.8" y="232.5">5</text>
<text x="494.1" y="262.1">4</text>
<text x="489.1" y="305">8</text>
<text x="237.7" y="306.8" transform="rotate(-90 237.7 306.8)">66</text>
<text x="416.8" y="310.8" transform="rotate(-90 416.8 310.8)">70</text>
</g>
<g font-size="2.8" fill="#7c7c7c">
<text x="38.4" y="52">2x CASSETTI BASSO PROFILO</text>
<text x="38.3" y="123.9">3x CASSETTI ALTO PROFILO</text>
<text x="247.6" y="164.3">1x PIANO SCRIVANIA</text>
<text x="377.6" y="213.6">10x GUIDE CASSETTI</text>
<text x="111" y="223.5">2x PANNELLI</text>
<text x="494.9" y="311">2x GAMBE</text>
<text x="111" y="387.9">2x PANNELLI LATERALI</text>
<text x="317.6" y="387.9">1x PANNELLI POSTERIORE</text>
</g>
<g font-size="2.5">
<text x="49.3" y="8.3">1</text>
<text x="99.3" y="8.3">2</text>
<text x="149.3" y="8.3">3</text>
<text x="199.3" y="8.3">4</text>
<text x="249.3" y="8.3">5</text>
<text x="299.3" y="8.3">6</text>
<text x="349.3" y="8.3">7</text>
<text x="399.3" y="8.3">8</text>
<text x="449.3" y="8.3">9</text>
<text x="498.6" y="8.3">10</text>
<text x="548.7" y="8.3">11</text>
<text x="22.3" y="35.8">A</text>
<text x="585.1" y="35.8">A</text>
<text x="22.3" y="85.8">B</text>
<text x="585" y="85.8">B</text>
<text x="22.2" y="135.8">C</text>
<text x="585" y="135.8">C</text>
<text x="534.8" y="152.9">POLITECNICO DI MILANO</text>
<text x="534.9" y="155.9">SCUOLA DEL DESIGN</text>
<text x="534.9" y="158.9">C.L. DESIGN DEGLI INTERNI</text>
<text x="535" y="162.7">PROGETTO:</text>
<text x="22.2" y="185.8">D</text>
<text x="584.9" y="185.8">D</text>
<text x="535" y="212.7">CORSO:</text>
<text x="545.3" y="216.1">STRUMENTI E METODI</text>
<text x="549.2" y="219.1">DEL PROGETTO</text>
<text x="535" y="229.4">DOCENTE:</text>
<text x="22.3" y="235.8">E</text>
<text x="547.6" y="235.8">MARCO FERRARA</text>
<text x="585" y="235.8">E</text>
<text x="535" y="246">STUDENTI:</text>
<text x="543.5" y="252.5">VALENTINI ALESSANDRO</text>
<text x="535" y="262.7">OGGETTO:</text>
<text x="552.6" y="269.1">ELEMENTI</text>
<text x="554.5" y="266.1">ABACO</text>
<text x="535" y="279.4">NOTE:</text>
<text x="22.3" y="285.8">F</text>
<text x="558.5" y="285.8">-</text>
<text x="585.1" y="285.8">F</text>
<text x="535" y="296">NOME FILE:</text>
<text x="546" y="302">QM-D_1_STUDIO.dwg</text>
<text x="534.9" y="313.3">VERS</text>
<text x="574.9" y="313.3">DATA</text>
<text x="22.1" y="335.8">G</text>
<text x="585" y="335.8">G</text>
<text x="535" y="358.3">A</text>
<text x="568.6" y="358.3">2017/05/23</text>
<text x="535" y="362.8">TAVOLA NO.:</text>
<text x="568.4" y="362.8">002 DI</text>
<text x="578.3" y="362.8">003</text>
<text x="22.2" y="385.8">H</text>
<text x="585" y="385.8">H</text>
<text x="535" y="405.4">DATA:</text>
<text x="545" y="405.3">2017/05/23</text>
<text x="559.9" y="405.3">SCALA:</text>
<text x="574.6" y="405.3">1:10</text>
<text x="19.5" y="410.1" transform="rotate(-90 19.5 410.1)">DIRECTORY: /USERS/ALESSANDRO/GITHUB/QM-D_1_STUDIO/LINNMON:ALEX 992.143.04.DWG | PLOTTED ON: 9/5/2017 11:37:57 AM | BY USER: ALESSANDRO VALENTINI</text>
<text x="49.3" y="413.3">1</text>
<text x="99.3" y="413.3">2</text>
<text x="149.3" y="413.3">3</text>
<text x="199.3" y="413.3">4</text>
<text x="249.3" y="413.3">5</text>
<text x="299.3" y="413.3">6</text>
<text x="349.3" y="413.3">7</text>
<text x="399.3" y="413.3">8</text>
<text x="449.3" y="413.3">9</text>
<text x="498.6" y="413.3">10</text>
<text x="534.9" y="408.3">REV:</text>
<text x="545" y="408.3">A</text>
<text x="548.7" y="413.3">11</text>
<text x="559.9" y="408.3">FORMATO:</text>
<text x="576.4" y="408.3">A2</text>
</g>
</svg>
